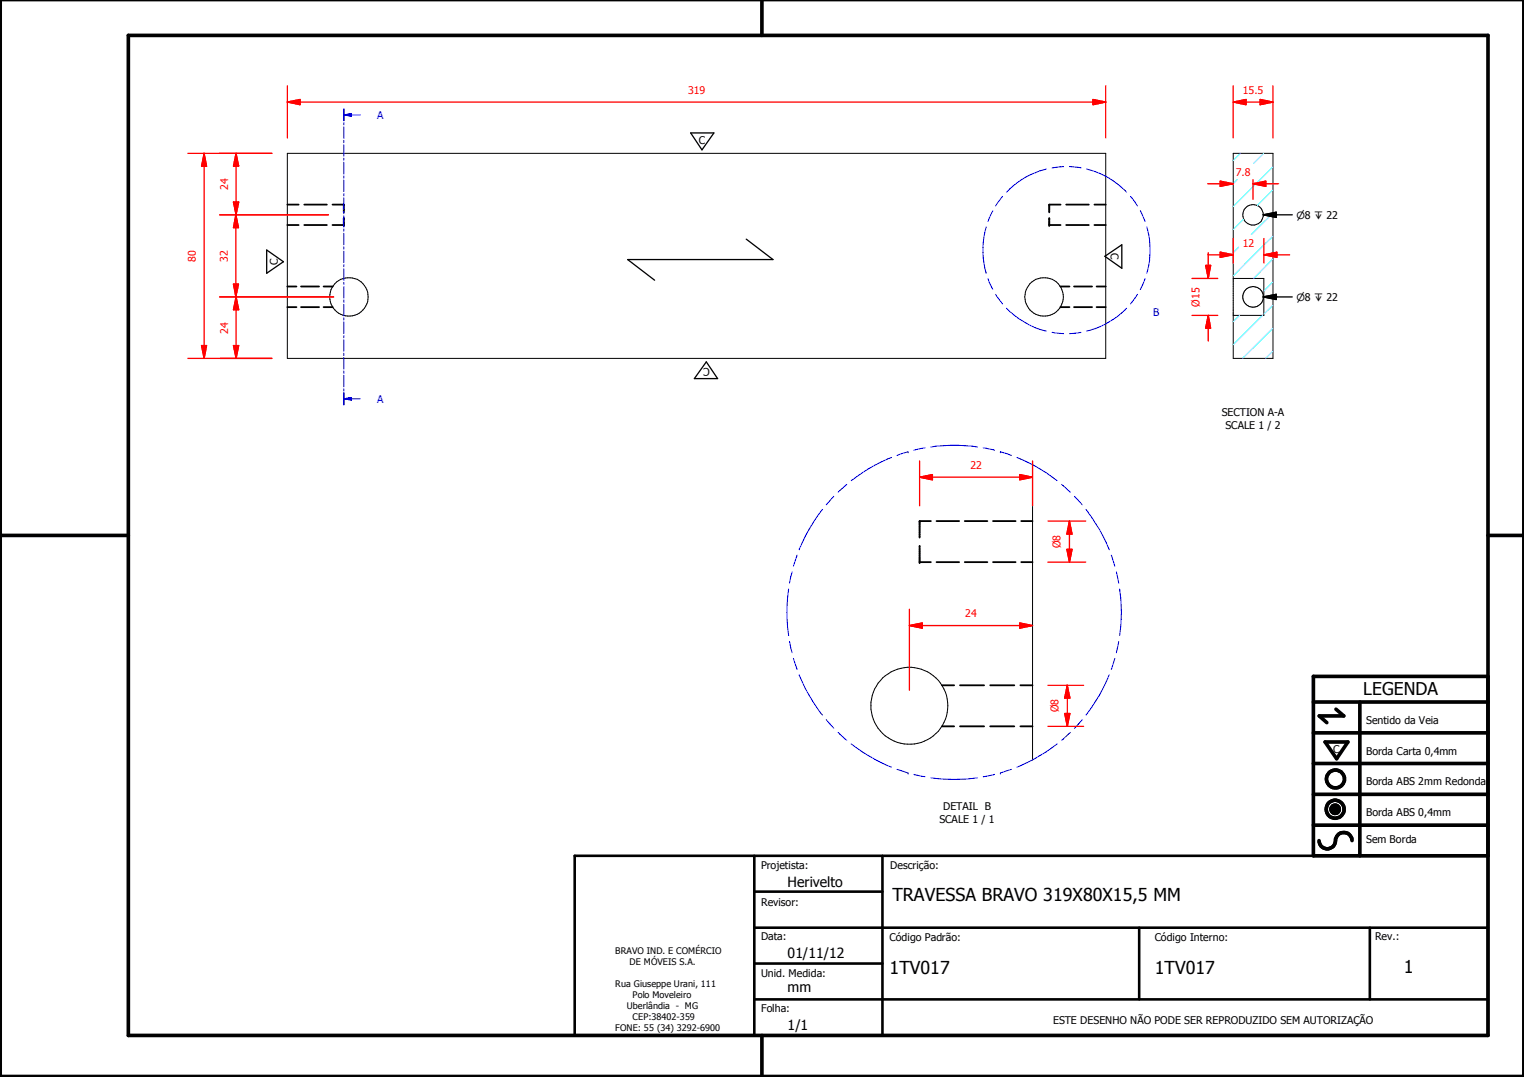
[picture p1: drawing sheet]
<svg xmlns="http://www.w3.org/2000/svg" width="297mm" height="210mm" viewBox="0 0 297 210" stroke-linecap="round" stroke-linejoin="round" font-family="sans-serif">
<g fill="none" stroke="#000" stroke-width=".35">
<path d="M56 39.9h2.2M59.3 39.9h4.4M64.8 39.9h2.2v1.3M206.7 39.9h-2.2v1.3M207.8 39.9h4.4M213.3 39.9h2.2M56 55.8h1.8M56 59.9h1.8M56 43.9h2.2M58.7 55.8h3.5M58.7 59.9h3.5M59.3 43.9h4.4"/>
<path d="M63.1 55.8h1.8M63.1 59.9h1.8M67 42.5v1.4h-2.2M204.5 42.5v1.4h2.2M206.7 55.8h1.7M206.7 59.9h1.7M207.8 43.9h4.4M209.3 55.8h3.5M209.3 59.9h3.5M213.3 43.9h2.2M213.7 55.8h1.8M213.7 59.9h1.8"/>
<path d="M179.2 106.4v3.2h2.2M181.4 101.6h-2.2v3.2M182.5 101.6h4.4M182.5 109.6h4.4M188 101.6h4.4M188 109.6h4.4M193.5 101.6h4.4M193.5 109.6h4.4M199 101.6h2.2M199 109.6h2.2M183.6 133.6h2.4M187.1 133.6h4.7"/>
<path d="M193 133.6h4.7M198.9 133.6h2.3M183.6 141.6h2.4M187.1 141.6h4.7M193 141.6h4.7M198.9 141.6h2.3"/>
</g>
<g fill="#000">
<circle cx="67" cy="42.5" r=".18"/>
<circle cx="67" cy="43.9" r=".18"/>
<circle cx="67" cy="41.2" r=".18"/>
<circle cx="204.5" cy="42.5" r=".18"/>
<circle cx="204.5" cy="43.9" r=".18"/>
<circle cx="204.5" cy="41.2" r=".18"/>
<circle cx="179.2" cy="109.6" r=".18"/>
</g>
<g fill="none" stroke="#000" stroke-width=".19">
<path d="M56 29.9h159.5v39.9h-159.5zM240.4 29.9h7.7v39.9h-7.7zM240.4 54.3h5.9v7.2h-5.9M201.2 90.6v57.5M259.4 157.6l1.6 .1zM259.4 157.7l1.6 .1zM259.4 157.8l1.6 .1zM259.4 157.9h1.6v.1zM259.4 157.9l1.6 .1h-1.5zM259.4 157.6h1.6zM259.5 158h1.5zM259.5 158l1.4 .1z"/>
<path d="M259.5 157.5l1.5 .1zM259.5 158.1h1.4zM259.5 157.4l1.5 .1zM259.5 158.1l1.4 .1zM259.5 157.3l1.4 .1zM259.6 158.2h1.3zM259.6 158.2h1.2zM259.6 157.2l1.3 .1zM259.6 158.2l1.2 .1zM259.6 157.2h1.3zM259.7 158.3h1.1zM259.7 158.3l1 .1z"/>
<path d="M259.7 157.1l1.1 .1zM259.7 157.1h1.1zM259.8 158.4h.9zM259.8 158.4h.8zM259.8 157.1h1zM259.8 157.1h.9zM259.8 158.4l.8 .1zM259.8 157l.9 .1zM259.8 157h.8zM259.9 158.5h.7zM259.9 158.5h.6zM259.9 157h.7z"/>
<path d="M260 158.5h.5zM260 158.5h.4zM260 157h.6zM260.1 158.5h.3zM260.1 158.5h.2zM260.1 156.9l.4 .1zM260.1 156.9h.3zM260.1 156.9h.2z"/>
<circle cx="68" cy="57.9" r="3.7"/>
<circle cx="203.5" cy="57.9" r="3.7"/>
<circle cx="244.2" cy="41.9" r="1.99"/>
<circle cx="244.2" cy="57.9" r="2"/>
<circle cx="177.2" cy="137.5" r="7.5"/>
</g>
<g fill="#000">
<path d="M259.4 157.6h1.6zM259.5 157.5l1.5 .1zM259.5 157.4l1.5 .1zM259.5 157.3l1.4 .1zM259.6 157.2l1.3 .1zM259.6 157.2h1.3zM259.7 157.1l1.1 .1zM259.7 157.1h1.1zM259.8 157.1h1zM259.8 157.1h.9zM259.8 157l.9 .1zM259.8 157h.8z"/>
<path d="M259.9 157h.7zM260 157h.6zM260.1 156.9l.4 .1zM260.1 156.9h.3zM260.1 156.9h.2zM260.1 158.5h.2zM260 158.5h.4zM260.1 158.5h.3zM259.9 158.5h.6zM260 158.5h.5zM259.8 158.4l.8 .1zM259.9 158.5h.7z"/>
<path d="M259.8 158.4h.8zM259.7 158.3l1 .1zM259.8 158.4h.9zM259.6 158.2l1.2 .1zM259.7 158.3h1.1zM259.6 158.2h1.2zM259.5 158.1l1.4 .1zM259.6 158.2h1.3zM259.5 158l1.4 .1zM259.5 158.1h1.4zM259.4 157.9l1.6 .1h-1.5zM259.5 158h1.5z"/>
<path d="M259.4 157.6l1.6 .1zM259.4 157.7l1.6 .1zM259.4 157.8l1.6 .1zM259.4 157.9h1.6v.1z"/>
</g>
<g fill="none" stroke="#000" stroke-width=".71">
<path d="M148.5 0v6.9M297 -.1v209.9h-297v-209.9M25 6.9h265v194.9h-265zM0 104.4h25M290 104.4h7M256 136.8h34M260.4 138.2l1.5 1.3h-4.8l1.5 1.3M265 136.8v30M290 131.8h-34v35h34M256 154.8h34M256 148.8h34M256 142.8h34"/>
<path d="M258.3 144.6h4.4l-2.2 3.3zM256 160.8h34M257.1 163.8a1.62 1.62 0 0 0 1.8 1.6 1.62 1.62 0 0 0 1.4-1.9 1.63 1.63 0 0 1 1.7-1.2 1.63 1.63 0 0 1 1.5 1.5M148.5 201.8v8"/>
<circle cx="260.2" cy="157.7" r="1.76"/>
<circle cx="260.2" cy="157.7" r=".82"/>
<circle cx="260.3" cy="151.8" r="1.76"/>
</g>
<path d="M112 166.8h178v35h-178zM147 173.8h25M147 166.8v35M172 166.8v35M147 194.8h143M147 180.8h143M147 187.8h25M222 180.8v14M267 180.8v14" fill="none" stroke="#000" stroke-width=".51"/>
<g fill="none" stroke="#00f" stroke-width=".19">
<path d="M67 21.3v2.2M67 23.9v.4M67 24.7v2.3M67 27.3v.5M67 28.2v2.2M67 30.8v.4M67 31.6v2.3M67 34.3v.4M67 35.1v2.2M67 37.7v.5M67 38.5v2.3M67 22.4h1.5"/>
<path d="M67 41.2v.5M67 42v2.2M67 44.6v.5M67 45.5v2.2M67 48.1v.5M67 48.9v2.3M67 51.6v.4M67 52.4v2.3M67 55v.5M67 55.8v2.3M67 58.5v.4M67 59.3v2.3"/>
<path d="M67 61.9v.5M67 62.7v2.3M67 65.4v.4M67 66.2v2.3M67 68.8v.5M67 69.7v2.2M67 72.3v.5M67 73.1v2.3M67 75.8v.4M67 76.6v2.3"/>
</g>
<path d="M67 21.3v2.2M67 76.6v2.3" fill="none" stroke="#00f" stroke-width=".3"/>
<path d="M67 22.4l1.5-.3v.5z" fill="#00f"/>
<path d="M67 22.4l1.5-.3v.5zM68.5 22.4h1.7M67 77.7h1.5" fill="none" stroke="#00f" stroke-width=".19"/>
<path d="M67 77.7l1.5-.2v.5z" fill="#00f"/>
<g fill="none" stroke="#00f" stroke-width=".19">
<path d="M195.4 38.3l-1.3 1.8M203.9 32.9a15.7 15.7 0 0 0-7.7 4.6M207.3 32.5l-2.2 .2M208.4 32.5l2.3 .2M211.8 32.9a15.8 15.8 0 0 1 7.8 4.6M220.3 38.3l1.4 1.8M192.2 44.2a16.1 16.1 0 0 0 0 9.1M192.6 54.3l.9 2.1M193.5 41.1l-.9 2.1M194.1 57.4l1.3 1.8M221.7 57.4l-1.4 1.8M222.2 41.1l1 2.1"/>
<path d="M223.2 54.3l-1 2.1M223.5 44.2a16.3 16.3 0 0 1 0 9.1M67 77.7l1.5-.2v.5zM68.5 77.7h1.7M196.2 60.1a16.4 16.4 0 0 0 7.7 4.4M205.1 64.8l2.2 .2M210.7 64.8l-2.3 .2M219.6 60.1a16.1 16.1 0 0 1-7.8 4.4M160.3 99.3l-1.2 1.6a31.6 31.6 0 0 0-3.3 6.2M162.5 96.7l-1.5 1.7M165.1 94.4l-1.7 1.5M173.8 89.2l-4.5 2.2-3.4 2.3"/>
<path d="M177 88.1h.1M177 88.1l-2.2 .7M180.3 87.3l-2.2 .5M181.4 87.1a29.9 29.9 0 0 1 9.1 0M191.6 87.3l2.2 .5M195 88.1h.1M195 88.1l2.1 .7M198.2 89.2l4.4 2.2 3.4 2.3M206.9 94.4l1.7 1.5M209.4 96.7l1.5 1.7M211.7 99.3l.3 .4a33.5 33.5 0 0 1 4.2 7.4M153.7 114.8a30.5 30.5 0 0 0 0 9.1"/>
<path d="M154.4 111.5l-.5 2.2M155.4 108.2l-.8 2.2M216.6 108.2l.7 2.2M217.6 111.5l.5 2.2M218.2 114.8a30.5 30.5 0 0 1 0 9.1M153.9 125l.5 2.2M154.6 128.3l.8 2.2M155.8 131.5a30.4 30.4 0 0 0 4.5 7.9M216.2 131.5v.1a30 30 0 0 1-4.5 7.8M217.3 128.3l-.7 2.2M218.1 125l-.5 2.2M161 140.3l1.5 1.6"/>
<path d="M163.4 142.7l1.7 1.6M165.9 145l2.2 1.6 2.4 1.4 3.3 1.5M174.8 149.9l2.2 .8M177 150.7h.1M178.1 150.9l2.2 .5M181.4 151.6l3.8 .3 2.9-.1 2.4-.2M193.8 150.9l-2.2 .5M195 150.7h.1M197.1 149.9l-2.1 .8M206 145l-2.1 1.6-2.4 1.4-3.3 1.5M208.6 142.7l-1.7 1.6M210.9 140.3l-1.5 1.6"/>
</g>
<g fill="none" stroke="#0ff" stroke-width=".19">
<path d="M241.1 35l-.7 .8M241.8 29.9l-1.4 1.4M246.3 29.9l-2 2M248.1 37l-3 3M248.1 32.5l-7.7 7.8M241.4 48.2l-1 1M242.4 42.7l-2 2M245.2 48.9l-4.8 4.9M248.1 59.5l-1.8 1.7M248.1 54.9l-1.8 1.8M248.1 50.5l-3.8 3.8M248.1 46l-2.8 2.8"/>
<path d="M248.1 41.5l-4.2 4.2M241.6 61.5l-1.2 1.2M246.1 61.5l-5.7 5.7M248.1 68.4l-1.4 1.4M248.1 64l-5.9 5.8"/>
</g>
<path d="M134.6 25.9h4.5l-2.3 3.3zM52 48.7l3.2 2.3-3.2 2.3zM145.5 46.6l5.2 4h-28.4l5.3 4M215.3 50l3.3-2.3v4.6zM137.7 70.5l2.2 3.3h-4.6z" fill="none" stroke="#000" stroke-width=".25"/>
<path d="M56 19.9h2.5" fill="none" stroke="#f00" stroke-width=".25"/>
<path d="M56 19.9l2.5-.5v1z" fill="#f00"/>
<path d="M56 19.9l2.5-.5v1zM213 19.9h2.5" fill="none" stroke="#f00" stroke-width=".25"/>
<path d="M213 19.4l2.5 .5-2.5 .5z" fill="#f00"/>
<path d="M56 16.7v10.2M58.5 19.9h154.5M213 19.4l2.5 .5-2.5 .5zM215.5 16.7v10.2M46 67.4v2.4" fill="none" stroke="#f00" stroke-width=".25"/>
<path d="M45.5 67.4h1l-.5 2.4z" fill="#f00"/>
<path d="M46 57.9v2.5M45.5 67.4h1l-.5 2.4z" fill="none" stroke="#f00" stroke-width=".25"/>
<path d="M46 57.9l.5 2.5h-1z" fill="#f00"/>
<path d="M42.8 57.9h22.2M46 55.4v2.5M46 57.9l.5 2.5h-1zM42.8 69.8h10.2M46 60.4v7" fill="none" stroke="#f00" stroke-width=".25"/>
<path d="M45.5 55.4h1l-.5 2.5z" fill="#f00"/>
<path d="M45.5 55.4h1l-.5 2.5zM46 41.9v2.5" fill="none" stroke="#f00" stroke-width=".25"/>
<path d="M46 41.9l.5 2.5h-1z" fill="#f00"/>
<path d="M46 39.4v2.5M42.8 41.9h21.2M42.8 57.9h22.2M46 41.9l.5 2.5h-1zM46 44.4v11" fill="none" stroke="#f00" stroke-width=".25"/>
<path d="M45.5 39.4h1l-.5 2.5z" fill="#f00"/>
<path d="M45.5 39.4h1l-.5 2.5zM46 29.9v2.5" fill="none" stroke="#f00" stroke-width=".25"/>
<path d="M46 29.9l.5 2.5h-1z" fill="#f00"/>
<path d="M42.8 29.9h10.2M46 29.9l.5 2.5h-1zM46 32.4v7M42.8 41.9h21.2M39.8 67.4v2.4" fill="none" stroke="#f00" stroke-width=".25"/>
<path d="M39.3 67.4h1l-.5 2.4z" fill="#f00"/>
<path d="M39.8 29.9v2.5M39.3 67.4h1l-.5 2.4z" fill="none" stroke="#f00" stroke-width=".25"/>
<path d="M39.8 29.9l.5 2.5h-1z" fill="#f00"/>
<path d="M245.6 19.9h2.5M36.6 29.9h16.4M39.8 29.9l.5 2.5h-1zM39.8 32.4v35M36.6 69.8h16.4" fill="none" stroke="#f00" stroke-width=".25"/>
<path d="M245.6 19.4l2.5 .5-2.5 .5z" fill="#f00"/>
<path d="M240.4 19.9h2.5M245.6 19.4l2.5 .5-2.5 .5z" fill="none" stroke="#f00" stroke-width=".25"/>
<path d="M240.4 19.9l2.5-.5v1z" fill="#f00"/>
<path d="M240.4 19.9l2.5-.5v1zM240.4 16.7v10.2M242.9 19.9h2.7M248.1 16.7v10.2M237.8 35.8h2.6" fill="none" stroke="#f00" stroke-width=".25"/>
<path d="M237.8 35.3l2.6 .5-2.6 .5z" fill="#f00"/>
<path d="M237.8 35.3l2.6 .5-2.6 .5zM244.2 35.8h2.5" fill="none" stroke="#f00" stroke-width=".25"/>
<path d="M244.2 35.8l2.5-.5v1z" fill="#f00"/>
<path d="M235.4 35.8h2.4M244.2 35.8l2.5-.5v1zM244.2 35v3.9M246.7 35.8h2.5M237.8 49.7h2.6" fill="none" stroke="#f00" stroke-width=".25"/>
<path d="M237.8 49.1l2.6 .6-2.6 .5z" fill="#f00"/>
<path d="M237.8 49.1l2.6 .6-2.6 .5zM246.3 49.7h2.6" fill="none" stroke="#f00" stroke-width=".25"/>
<path d="M246.3 49.7l2.6-.6v1.1z" fill="#f00"/>
<path d="M235.4 49.7h2.4M240.4 46.5v4.8M246.3 49.7l2.6-.6v1.1zM246.3 46.5v4.8M248.9 49.7h2.5M235.5 61.5v2.5" fill="none" stroke="#f00" stroke-width=".25"/>
<path d="M246.2 41.9l2.5-.5v1zM246.2 57.9l2.5-.5v1zM246.2 41.9h5.7M246.2 57.9h5.7" fill="none" stroke="#000" stroke-width=".25"/>
<path d="M246.2 41.9l2.5-.5v1zM246.2 57.9l2.5-.5v1z" fill="#000"/>
<path d="M235.5 61.5l.5 2.5h-1z" fill="#f00"/>
<path d="M235.5 51.7v2.6M235.5 61.5l.5 2.5h-1z" fill="none" stroke="#f00" stroke-width=".25"/>
<path d="M235 51.7h1l-.5 2.6z" fill="#f00"/>
<path d="M232.3 54.3h5.1M235 51.7h1l-.5 2.6zM235.5 49.2v2.5M232.3 61.5h5.1M235.5 64v2.5M177.2 121.9h2.5" fill="none" stroke="#f00" stroke-width=".25"/>
<path d="M177.2 121.9l2.5-.5v1z" fill="#f00"/>
<path d="M177.2 121.9l2.5-.5v1zM198.8 121.9h2.4" fill="none" stroke="#f00" stroke-width=".25"/>
<path d="M198.8 121.4l2.4 .5-2.4 .5z" fill="#f00"/>
<path d="M179.2 93h2.5M177.2 118.7v15.8M179.7 121.9h19.1M198.8 121.4l2.4 .5-2.4 .5z" fill="none" stroke="#f00" stroke-width=".25"/>
<path d="M179.2 93l2.5-.5v1z" fill="#f00"/>
<path d="M179.2 93l2.5-.5v1zM198.8 93h2.4" fill="none" stroke="#f00" stroke-width=".25"/>
<path d="M198.8 92.5l2.4 .5-2.4 .5z" fill="#f00"/>
<path d="M179.2 89.8v8.8M181.7 93h17.1M198.8 92.5l2.4 .5-2.4 .5zM201.2 89.8v8.8M208.4 107.1v2.5" fill="none" stroke="#f00" stroke-width=".25"/>
<path d="M207.9 107.1h1.1l-.6 2.5z" fill="#f00"/>
<path d="M207.9 107.1h1.1l-.6 2.5zM208.4 101.6v2.5" fill="none" stroke="#f00" stroke-width=".25"/>
<path d="M208.4 101.6l.6 2.5h-1.1z" fill="#f00"/>
<path d="M204.3 101.6h7.3M204.3 109.6h7.3M208.4 101.6l.6 2.5h-1.1zM208.4 104.1v3M208 139.1v2.5" fill="none" stroke="#f00" stroke-width=".25"/>
<path d="M207.5 139.1h1l-.5 2.5z" fill="#f00"/>
<path d="M207.5 139.1h1l-.5 2.5zM208 133.6v2.5" fill="none" stroke="#f00" stroke-width=".25"/>
<path d="M208 133.6l.5 2.5h-1z" fill="#f00"/>
<path d="M204.3 133.6h6.9M208 133.6l.5 2.5h-1zM208 136.1v3M204.3 141.6h6.9" fill="none" stroke="#f00" stroke-width=".25"/>
<g font-size="3.5">
<text x="173.9" y="175.7">TRAVESSA BRAVO 319X80X15,5 MM</text>
<text x="173.4" y="189.7">1TV017</text>
<text x="225.1" y="189.7">1TV017</text>
<text x="273.6" y="189.7">1</text>
</g>
<text font-size="3.4" x="265.7" y="135.4">LEGENDA</text>
<g font-size="2.7">
<text x="153.5" y="172.8">Herivelto</text>
<text x="153.5" y="186.6">01/11/12</text>
<text x="153.5" y="193.4">mm</text>
<text x="153.5" y="200.8">1/1</text>
</g>
<g font-size="2.1" fill="#00f">
<text x="73.5" y="23.2">A</text>
<text x="224.7" y="61.7">B</text>
<text x="73.5" y="78.5">A</text>
</g>
<g font-size="2.1" fill="#f00">
<text x="134.1" y="18.3">319</text>
<text x="242.2" y="18.3">15.5</text>
<text x="240.9" y="34.2">7.8</text>
<text x="44.4" y="37" transform="rotate(-90 44.4 37)">24</text>
<text x="38.2" y="51" transform="rotate(-90 38.2 51)">80</text>
<text x="44.4" y="51" transform="rotate(-90 44.4 51)">32</text>
<text x="242.2" y="48.1">12</text>
<text x="233.8" y="59.8" transform="rotate(-90 233.8 59.8)">Ø15</text>
<text x="44.4" y="65" transform="rotate(-90 44.4 65)">24</text>
<text x="189.1" y="91.4">22</text>
<text x="206.7" y="106.9" transform="rotate(-90 206.7 106.9)">Ø8</text>
<text x="188.1" y="120.3">24</text>
<text x="206.3" y="138.9" transform="rotate(-90 206.3 138.9)">Ø8</text>
</g>
<g font-size="2.1">
<text x="136.2" y="28.1">C</text>
<text x="54.1" y="51.7" transform="rotate(-90 54.1 51.7)">C</text>
<text x="216.5" y="49.4" transform="rotate(90 216.5 49.4)">C</text>
<text x="138.3" y="71.7" transform="rotate(180 138.3 71.7)">C</text>
<text x="238.1" y="81.2">SECTION A-A</text>
<text x="238.8" y="83.6">SCALE 1 / 2</text>
<text x="266.3" y="141.1">Sentido da Veia</text>
<text x="259.8" y="146.7">C</text>
<text x="266.3" y="147.2">Borda Carta 0,4mm</text>
<text x="266.3" y="153.1">Borda ABS 2mm Redonda</text>
<text x="183.1" y="160.4">SCALE 1 / 1</text>
<text x="183.9" y="157.9">DETAIL B</text>
<text x="266.3" y="159">Borda ABS 0,4mm</text>
<text x="266.3" y="164.4">Sem Borda</text>
<text x="148.4" y="169.3">Projetista:</text>
<text x="173.5" y="169.5">Descrição:</text>
<text x="148.4" y="176.6">Revisor:</text>
<text x="148.4" y="183.2">Data:</text>
<text x="173.4" y="183.3">Código Padrão:</text>
<text x="225.1" y="183.3">Código Interno:</text>
<text x="268" y="183.2">Rev.:</text>
<text x="148.4" y="190.5">Unid. Medida:</text>
<text x="148.4" y="197.2">Folha:</text>
<text x="205.3" y="199.5">ESTE DESENHO NÃO PODE SER REPRODUZIDO SEM AUTORIZAÇÃO</text>
</g>
<g font-size="1.9">
<text x="252.7" y="42.6">⌀8 ↧ 22</text>
<text x="252.7" y="58.6">⌀8 ↧ 22</text>
</g>
<g font-size="1.8">
<text x="119.9" y="186">BRAVO IND. E COMÉRCIO</text>
<text x="122.7" y="188.1">DE MÓVEIS S.A.</text>
<text x="119.9" y="192.4">Rua Giuseppe Urani, 111</text>
<text x="122.2" y="196.7">Uberlândia - MG</text>
<text x="123.3" y="194.6">Polo Moveleiro</text>
<text x="119.9" y="201">FONE: 55 (34) 3292-6900</text>
<text x="123.3" y="198.8">CEP:38402-359</text>
</g>
</svg>
